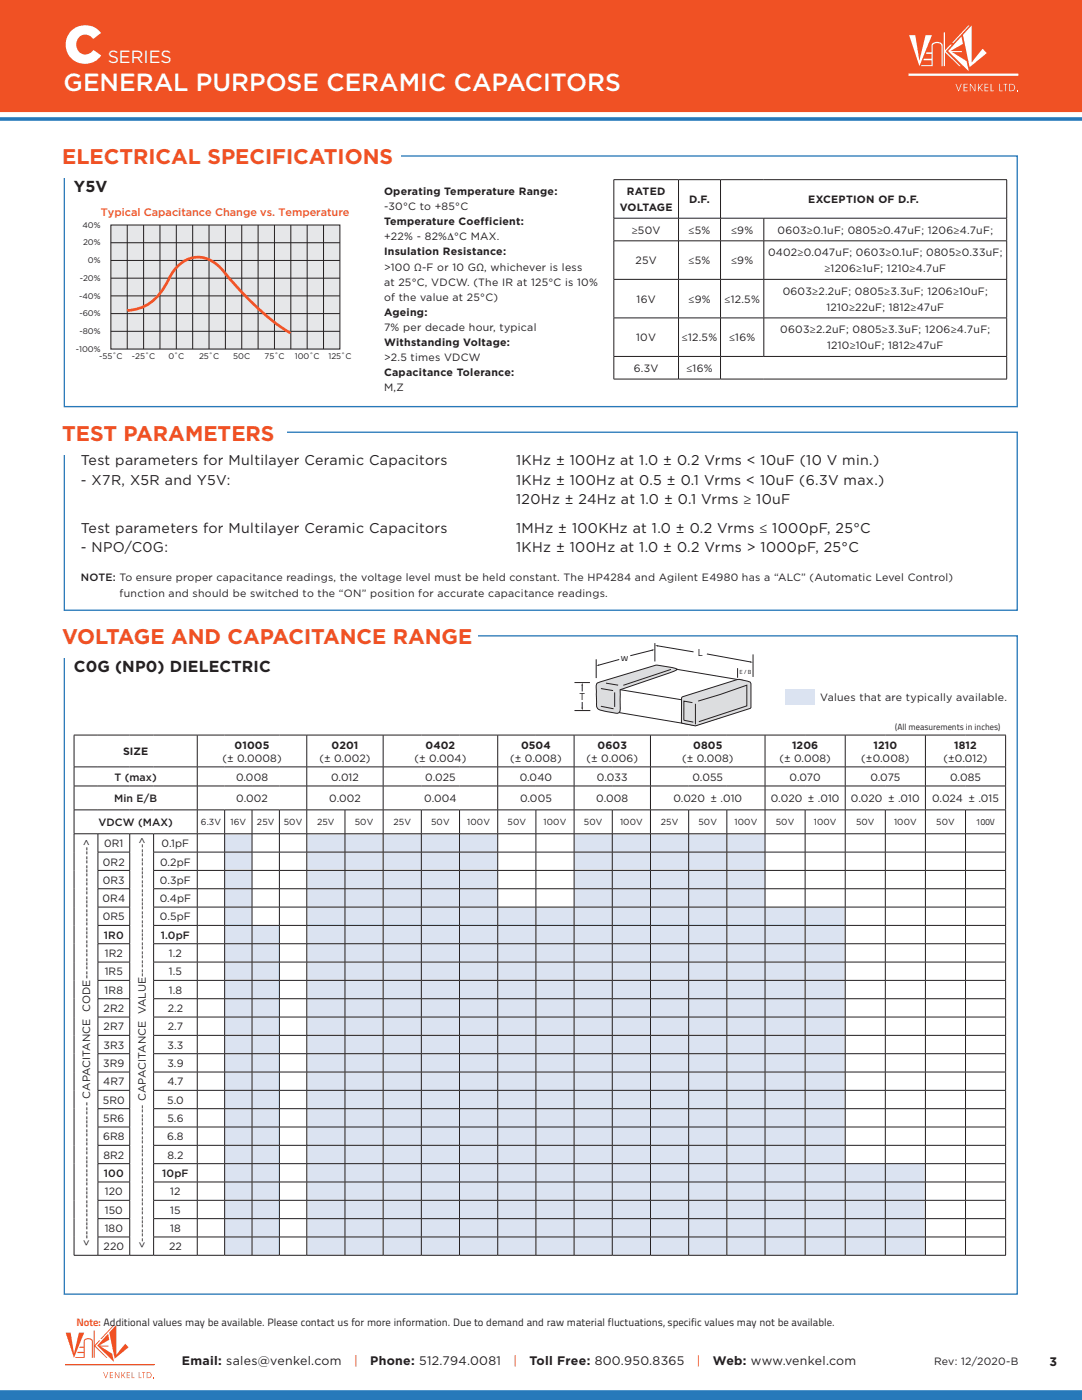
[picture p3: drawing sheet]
<svg xmlns="http://www.w3.org/2000/svg" width="216mm" height="279mm" viewBox="0 0 216 279" stroke-linecap="round" stroke-linejoin="round" font-family="sans-serif">
<path d="M-.1 -.1h216v22.3h-216z" fill="#f05124" stroke="#f05124" stroke-width=".35"/>
<g fill="#f05124">
<path d="M23.2 264.4v6l1.8-2.2 .7 .7-2.8 2.3-1.1-5.3z"/>
<path d="M13.1 266h1l.7 4.1 1-4.1h1l-2 5z"/>
<path d="M21.6 266.2l.2 1.2-2 1.1h1.8v.2h-1.6l2.4 1.5 .4 1.6-3.4-3.3z"/>
<path d="M16.9 267.3a1.04 1.04 0 0 1 1.6 .4v3.3h-.2v-3.3a.83 .83 0 0 0-1.4 0v3.3h-1.9l.1-.2h1.6v-.8h-1.3l.1-.2h1.2v-.8h-.9l.1-.3h.8v-1z"/>
<path d="M18.7 265.5h.2v2.9l.9-.9h.2l-1 1.1 2.4 2.4h-.2l-2.3-2.3v2.3h-.2z"/>
<path d="M22.7 264.4h.2l-2.6 2.8h-.3z"/>
<path d="M20.6 273.8h.1l.4 1.1 .4-1.1h.1l-.5 1.2z"/>
<path d="M21.9 273.8h.6v.2h-.5v.4h.5v.1h-.5v.4h.5v.1h-.6z"/>
<path d="M22.9 273.8h.2l.6 1.1v-1.1h.1v1.2h-.1l-.7-1v1h-.1z"/>
<path d="M24.2 273.8h.1v.7l.7-.7-.4 .6 .4 .6h-.1l-.4-.5-.2 .5h-.1z"/>
<path d="M25.3 273.8h.6v.2h-.5v.4h.5v.1h-.5v.4h.5v.1h-.6z"/>
<path d="M26.3 273.8h.1v1.1h.4v.1h-.5z"/>
<path d="M27.7 273.8h.1v1.1h.4v.1h-.5z"/>
<path d="M28.4 273.8h.6v.2h-.3v1h-.1v-1h-.2z"/>
<path d="M30.6 274.8h.1v.2h-.1z"/>
<path d="M29.3 273.8v1.2a.66 .66 0 0 0 .9-.6 .66 .66 0 0 0-.9-.6zM29.4 274a.52 .52 0 0 1 .7 .4 .52 .52 0 0 1-.7 .5z"/>
</g>
<path d="M13 272.4h17.8" fill="none" stroke="#f05124" stroke-width=".2"/>
<path d="M-.1 277.6h216v1.8h-216z" fill="#2779ba" stroke="#2779ba" stroke-width=".35"/>
<path d="M0 23.8h215.9" fill="none" stroke="#2779ba" stroke-width=".71" stroke-linecap="butt"/>
<g fill="#fff">
<path d="M193.9 5.1v7.4l2.2-2.8 .8 .9-3.4 2.8-1.4-6.4z"/>
<path d="M181.4 7h1.2l.9 5.1 1.2-5.1h1.3l-2.5 6.2z"/>
<path d="M191.8 7.3l.3 1.5-2.5 1.4h2.3v.2h-1.9l2.9 1.8 .4 2-4.1-4z"/>
<path d="M186 8.7a1.3 1.3 0 0 1 2.1 .4v4.1h-.3v-4.1a1.03 1.03 0 0 0-1.7 0v4.1h-2.3v-.2h2.1v-1h-1.7l.2-.3h1.5v-.9h-1.1l.1-.4h1v-1.3z"/>
<path d="M188.3 6.5h.3v3.5l1-1.1h.3l-1.2 1.3 3 3h-.3l-2.8-2.8v2.8h-.3z"/>
<path d="M193.2 5.1h.3l-3.2 3.5h-.3z"/>
<path d="M190.7 16.7h.1l.5 1.3 .4-1.3h.2l-.6 1.5h-.1z"/>
<path d="M192.3 16.7h.7v.2h-.6v.5h.6v.1h-.6v.6h.6v.1h-.7z"/>
<path d="M193.5 16.7h.2l.8 1.3v-1.3h.1v1.5h-.1l-.8-1.3v1.3h-.2z"/>
<path d="M195.1 16.7h.2v.8l.7-.8h.1l-.6 .7 .6 .8h-.2l-.5-.7-.1 .2v.5h-.2z"/>
<path d="M196.4 16.7h.8v.2h-.6v.5h.6v.1h-.6v.6h.6v.1h-.8z"/>
<path d="M197.7 16.7h.1v1.4h.5v.1h-.6z"/>
<path d="M199.4 16.7h.1v1.4h.6v.1h-.7z"/>
<path d="M200.2 16.7h.8v.2h-.3v1.3h-.2v-1.3h-.3z"/>
<path d="M203 17.9h.2v.3h-.2z"/>
<path d="M201.5 16.9a.64 .64 0 0 1 .9 .6 .64 .64 0 0 1-.9 .6zM201.4 16.7v1.5a.82 .82 0 0 0 1.2-.7 .82 .82 0 0 0-1.2-.8z"/>
</g>
<path d="M181.3 14.9h21.9" fill="none" stroke="#fff" stroke-width=".45"/>
<path d="M22.1 44.9h45.7v24.8h-45.7z" fill="#e6e7e9"/>
<g fill="none" stroke="#231f20" stroke-width=".2">
<path d="M22.1 44.9h45.7v24.8h-45.7zM22.1 48.4h45.7M22.1 55.5h45.7M22.1 52h45.7M22.1 59.1h45.7M25.4 44.9v24.8M28.7 44.9v24.8M31.9 44.9v24.8M35.2 44.9v24.8M38.4 44.9v24.8M41.7 44.9v24.8M45 44.9v24.8"/>
<path d="M48.2 44.9v24.8M51.5 44.9v24.8M54.8 44.9v24.8M58 44.9v24.8M61.3 44.9v24.8M64.6 44.9v24.8M22.1 62.6h45.7M22.1 66.1h45.7"/>
</g>
<path d="M25.4 62a9 9 0 0 0 7.7-5.3 9.1 9.1 0 0 1 4.1-4.9 5.6 5.6 0 0 1 6.7 1.5 65.5 65.5 0 0 0 13 12.5l1.1 .7" fill="none" stroke="#ed5526" stroke-width=".54"/>
<path d="M12.8 31.1h190.2v50h-190.2z" fill="none" stroke="#2779ba" stroke-width=".26"/>
<path d="M12.4 26.7h67.6v8.9h-67.6z" fill="#fff"/>
<g fill="none" stroke="#231f20" stroke-width=".2">
<path d="M122.4 35.9h78.5M122.5 35.9v7.6M135.4 35.9v7.6M143.8 35.9v7.6M200.9 35.9v7.6M122.4 43.5h78.5M122.4 48.1h78.5M122.4 55.8h78.5M122.5 43.6v4.4M122.5 48.1v7.6M122.5 55.8v7.6M135.4 43.6v4.4"/>
<path d="M135.4 48.1v7.6M135.4 55.8v7.6M143.8 43.6v4.4M143.8 48.1v7.6M143.8 55.8v7.6M152.4 43.6v4.4M152.4 48.1v7.6M152.4 55.8v7.6M200.9 43.6v4.4M200.9 48.1v7.6M200.9 55.8v7.6M122.4 63.4h78.5"/>
<path d="M122.4 71.1h78.5M122.4 75.7h78.5M122.5 63.5v7.6M122.5 71.2v4.4M135.4 63.5v7.6M135.4 71.2v4.4M143.8 63.5v7.6M143.8 71.2v4.4M152.4 63.5v7.6M200.9 63.5v7.6M200.9 71.2v4.4"/>
</g>
<path d="M12.8 86.3h190.2v35.5h-190.2z" fill="none" stroke="#2779ba" stroke-width=".26"/>
<path d="M12.4 81.8h44.7v8.9h-44.7z" fill="#fff"/>
<path d="M12.8 126.9h190.2v131.4h-190.2z" fill="none" stroke="#2779ba" stroke-width=".26"/>
<g fill="#fff">
<path d="M12.4 122.4h82.8v8.9h-82.8z"/>
<path d="M39.4 166.4h5.4v3.7h-5.4zM55.8 166.4h5.4v3.7h-5.4zM39.4 170.1h5.4v3.6h-5.4zM55.8 170.1h5.4v3.6h-5.4zM39.4 173.7h5.4v3.7h-5.4zM55.8 173.7h5.4v3.7h-5.4zM39.4 177.4h5.4v3.6h-5.4zM55.8 177.4h5.4v3.6h-5.4zM39.4 181h5.4v3.7h-5.4zM55.8 181h5.4v3.7h-5.4zM39.4 184.7h5.4v3.6h-5.4zM39.4 188.3h5.4v3.7h-5.4zM39.4 192h5.4v3.7h-5.4zM39.4 195.7h5.4v3.6h-5.4zM39.4 199.3h5.4v3.7h-5.4zM39.4 203h5.4v3.6h-5.4zM39.4 206.6h5.4v3.7h-5.4zM39.4 210.3h5.4v3.6h-5.4zM39.4 213.9h5.4v3.7h-5.4zM39.4 217.6h5.4v3.7h-5.4zM39.4 221.3h5.4v3.6h-5.4zM39.4 224.9h5.4v3.7h-5.4zM39.4 228.6h5.4v3.6h-5.4zM39.4 232.2h5.4v3.7h-5.4zM39.4 235.9h5.4v3.6h-5.4zM39.4 239.5h5.4v3.7h-5.4zM39.4 243.2h5.4v3.7h-5.4zM39.4 246.9h5.4v3.6h-5.4z"/>
</g>
<g fill="#dbe3f1">
<path d="M44.8 166.4h5.5v3.7h-5.5zM61.2 166.4h7.6v3.7h-7.6zM68.8 166.4h7.7v3.7h-7.7zM76.5 166.4h7.6v3.7h-7.6zM84.1 166.4h7.6v3.7h-7.6zM91.7 166.4h7.6v3.7h-7.6zM114.6 166.4h7.6v3.7h-7.6zM122.2 166.4h7.6v3.7h-7.6zM129.8 166.4h7.6v3.7h-7.6zM137.4 166.4h7.6v3.7h-7.6zM145 166.4h7.7v3.7h-7.7zM44.8 170.1h5.5v3.6h-5.5zM61.2 170.1h7.6v3.6h-7.6zM68.8 170.1h7.7v3.6h-7.7zM76.5 170.1h7.6v3.6h-7.6zM84.1 170.1h7.6v3.6h-7.6zM91.7 170.1h7.6v3.6h-7.6zM114.6 170.1h7.6v3.6h-7.6zM122.2 170.1h7.6v3.6h-7.6zM129.8 170.1h7.6v3.6h-7.6zM137.4 170.1h7.6v3.6h-7.6zM145 170.1h7.7v3.6h-7.7zM44.8 173.7h5.5v3.7h-5.5zM61.2 173.7h7.6v3.7h-7.6zM68.8 173.7h7.7v3.7h-7.7zM76.5 173.7h7.6v3.7h-7.6zM84.1 173.7h7.6v3.7h-7.6zM91.7 173.7h7.6v3.7h-7.6zM114.6 173.7h7.6v3.7h-7.6zM122.2 173.7h7.6v3.7h-7.6zM129.8 173.7h7.6v3.7h-7.6zM137.4 173.7h7.6v3.7h-7.6zM145 173.7h7.7v3.7h-7.7zM44.8 177.4h5.5v3.6h-5.5zM61.2 177.4h7.6v3.6h-7.6zM68.8 177.4h7.7v3.6h-7.7zM76.5 177.4h7.6v3.6h-7.6zM84.1 177.4h7.6v3.6h-7.6zM91.7 177.4h7.6v3.6h-7.6zM114.6 177.4h7.6v3.6h-7.6zM122.2 177.4h7.6v3.6h-7.6zM129.8 177.4h7.6v3.6h-7.6zM137.4 177.4h7.6v3.6h-7.6zM145 177.4h7.7v3.6h-7.7zM44.8 181h5.5v3.7h-5.5zM61.2 181h7.6v3.7h-7.6zM68.8 181h7.7v3.7h-7.7zM76.5 181h7.6v3.7h-7.6zM84.1 181h7.6v3.7h-7.6zM91.7 181h7.6v3.7h-7.6zM114.6 181h7.6v3.7h-7.6zM122.2 181h7.6v3.7h-7.6zM129.8 181h7.6v3.7h-7.6zM137.4 181h7.6v3.7h-7.6zM145 181h7.7v3.7h-7.7zM44.8 184.7h5.5v3.6h-5.5zM61.2 184.7h7.6v3.6h-7.6zM68.8 184.7h7.7v3.6h-7.7zM76.5 184.7h7.6v3.6h-7.6zM84.1 184.7h7.6v3.6h-7.6zM91.7 184.7h7.6v3.6h-7.6zM114.6 184.7h7.6v3.6h-7.6zM122.2 184.7h7.6v3.6h-7.6zM129.8 184.7h7.6v3.6h-7.6zM137.4 184.7h7.6v3.6h-7.6zM145 184.7h7.7v3.6h-7.7zM44.8 188.3h5.5v3.7h-5.5zM61.2 188.3h7.6v3.7h-7.6zM68.8 188.3h7.7v3.7h-7.7zM76.5 188.3h7.6v3.7h-7.6zM84.1 188.3h7.6v3.7h-7.6zM91.7 188.3h7.6v3.7h-7.6zM114.6 188.3h7.6v3.7h-7.6zM122.2 188.3h7.6v3.7h-7.6zM129.8 188.3h7.6v3.7h-7.6zM137.4 188.3h7.6v3.7h-7.6zM145 188.3h7.7v3.7h-7.7zM44.8 192h5.5v3.7h-5.5zM61.2 192h7.6v3.7h-7.6zM68.8 192h7.7v3.7h-7.7zM76.5 192h7.6v3.7h-7.6zM84.1 192h7.6v3.7h-7.6zM91.7 192h7.6v3.7h-7.6zM114.6 192h7.6v3.7h-7.6zM122.2 192h7.6v3.7h-7.6zM129.8 192h7.6v3.7h-7.6zM137.4 192h7.6v3.7h-7.6zM145 192h7.7v3.7h-7.7zM44.8 195.7h5.5v3.6h-5.5zM61.2 195.7h7.6v3.6h-7.6zM68.8 195.7h7.7v3.6h-7.7zM76.5 195.7h7.6v3.6h-7.6zM84.1 195.7h7.6v3.6h-7.6zM91.7 195.7h7.6v3.6h-7.6zM114.6 195.7h7.6v3.6h-7.6zM122.2 195.7h7.6v3.6h-7.6zM129.8 195.7h7.6v3.6h-7.6zM137.4 195.7h7.6v3.6h-7.6zM145 195.7h7.7v3.6h-7.7zM44.8 199.3h5.5v3.7h-5.5zM61.2 199.3h7.6v3.7h-7.6zM68.8 199.3h7.7v3.7h-7.7zM76.5 199.3h7.6v3.7h-7.6zM84.1 199.3h7.6v3.7h-7.6zM91.7 199.3h7.6v3.7h-7.6zM114.6 199.3h7.6v3.7h-7.6zM122.2 199.3h7.6v3.7h-7.6zM129.8 199.3h7.6v3.7h-7.6zM137.4 199.3h7.6v3.7h-7.6zM145 199.3h7.7v3.7h-7.7zM61.2 203h7.6v3.6h-7.6zM68.8 203h7.7v3.6h-7.7zM76.5 203h7.6v3.6h-7.6zM84.1 203h7.6v3.6h-7.6zM91.7 203h7.6v3.6h-7.6zM114.6 203h7.6v3.6h-7.6zM122.2 203h7.6v3.6h-7.6zM129.8 203h7.6v3.6h-7.6zM137.4 203h7.6v3.6h-7.6zM145 203h7.7v3.6h-7.7zM61.2 206.6h7.6v3.7h-7.6zM68.8 206.6h7.7v3.7h-7.7zM76.5 206.6h7.6v3.7h-7.6zM84.1 206.6h7.6v3.7h-7.6zM91.7 206.6h7.6v3.7h-7.6zM114.6 206.6h7.6v3.7h-7.6zM122.2 206.6h7.6v3.7h-7.6zM129.8 206.6h7.6v3.7h-7.6zM137.4 206.6h7.6v3.7h-7.6zM145 206.6h7.7v3.7h-7.7zM61.2 210.3h7.6v3.6h-7.6zM68.8 210.3h7.7v3.6h-7.7zM76.5 210.3h7.6v3.6h-7.6zM84.1 210.3h7.6v3.6h-7.6zM91.7 210.3h7.6v3.6h-7.6zM114.6 210.3h7.6v3.6h-7.6zM122.2 210.3h7.6v3.6h-7.6zM129.8 210.3h7.6v3.6h-7.6zM137.4 210.3h7.6v3.6h-7.6zM145 210.3h7.7v3.6h-7.7zM61.2 213.9h7.6v3.7h-7.6zM68.8 213.9h7.7v3.7h-7.7zM76.5 213.9h7.6v3.7h-7.6zM84.1 213.9h7.6v3.7h-7.6zM91.7 213.9h7.6v3.7h-7.6zM114.6 213.9h7.6v3.7h-7.6zM122.2 213.9h7.6v3.7h-7.6zM129.8 213.9h7.6v3.7h-7.6zM137.4 213.9h7.6v3.7h-7.6zM145 213.9h7.7v3.7h-7.7zM61.2 217.6h7.6v3.7h-7.6zM68.8 217.6h7.7v3.7h-7.7zM76.5 217.6h7.6v3.7h-7.6zM84.1 217.6h7.6v3.7h-7.6zM91.7 217.6h7.6v3.7h-7.6zM114.6 217.6h7.6v3.7h-7.6zM122.2 217.6h7.6v3.7h-7.6zM129.8 217.6h7.6v3.7h-7.6zM137.4 217.6h7.6v3.7h-7.6zM145 217.6h7.7v3.7h-7.7zM61.2 221.3h7.6v3.6h-7.6zM68.8 221.3h7.7v3.6h-7.7zM76.5 221.3h7.6v3.6h-7.6zM84.1 221.3h7.6v3.6h-7.6zM91.7 221.3h7.6v3.6h-7.6zM84.1 232.2h7.6v3.7h-7.6zM91.7 232.2h7.6v3.7h-7.6zM99.3 232.2h7.6v3.7h-7.6zM106.9 232.2h7.7v3.7h-7.7zM114.6 232.2h7.6v3.7h-7.6zM122.2 232.2h7.6v3.7h-7.6zM129.8 232.2h7.6v3.7h-7.6zM137.4 232.2h7.6v3.7h-7.6zM145 232.2h7.7v3.7h-7.7zM152.7 232.2h8v3.7h-8zM160.7 232.2h8v3.7h-8zM168.7 232.2h8v3.7h-8zM176.7 232.2h8v3.7h-8zM84.1 235.9h7.6v3.6h-7.6zM91.7 235.9h7.6v3.6h-7.6zM99.3 235.9h7.6v3.6h-7.6zM106.9 235.9h7.7v3.6h-7.7zM114.6 235.9h7.6v3.6h-7.6zM122.2 235.9h7.6v3.6h-7.6zM129.8 235.9h7.6v3.6h-7.6zM137.4 235.9h7.6v3.6h-7.6zM145 235.9h7.7v3.6h-7.7zM152.7 235.9h8v3.6h-8zM160.7 235.9h8v3.6h-8zM168.7 235.9h8v3.6h-8zM176.7 235.9h8v3.6h-8zM84.1 239.5h7.6v3.7h-7.6zM91.7 239.5h7.6v3.7h-7.6zM99.3 239.5h7.6v3.7h-7.6zM106.9 239.5h7.7v3.7h-7.7zM114.6 239.5h7.6v3.7h-7.6zM122.2 239.5h7.6v3.7h-7.6zM129.8 239.5h7.6v3.7h-7.6zM137.4 239.5h7.6v3.7h-7.6zM145 239.5h7.7v3.7h-7.7zM152.7 239.5h8v3.7h-8zM160.7 239.5h8v3.7h-8zM168.7 239.5h8v3.7h-8zM176.7 239.5h8v3.7h-8zM84.1 243.2h7.6v3.7h-7.6zM91.7 243.2h7.6v3.7h-7.6zM99.3 243.2h7.6v3.7h-7.6zM106.9 243.2h7.7v3.7h-7.7zM114.6 243.2h7.6v3.7h-7.6zM122.2 243.2h7.6v3.7h-7.6zM129.8 243.2h7.6v3.7h-7.6zM137.4 243.2h7.6v3.7h-7.6zM145 243.2h7.7v3.7h-7.7zM152.7 243.2h8v3.7h-8zM160.7 243.2h8v3.7h-8zM168.7 243.2h8v3.7h-8zM176.7 243.2h8v3.7h-8zM84.1 246.9h7.6v3.6h-7.6zM91.7 246.9h7.6v3.6h-7.6zM99.3 246.9h7.6v3.6h-7.6zM106.9 246.9h7.7v3.6h-7.7zM114.6 246.9h7.6v3.6h-7.6zM122.2 246.9h7.6v3.6h-7.6zM129.8 246.9h7.6v3.6h-7.6zM137.4 246.9h7.6v3.6h-7.6zM145 246.9h7.7v3.6h-7.7zM152.7 246.9h8v3.6h-8zM160.7 246.9h8v3.6h-8zM168.7 246.9h8v3.6h-8zM176.7 246.9h8v3.6h-8z"/>
<path d="M99.3 181h7.6v3.7h-7.6zM106.9 181h7.7v3.7h-7.7zM152.7 181h8v3.7h-8zM160.7 181h8v3.7h-8zM50.3 184.7h5.5v3.6h-5.5zM99.3 184.7h7.6v3.6h-7.6zM106.9 184.7h7.7v3.6h-7.7zM152.7 184.7h8v3.6h-8zM160.7 184.7h8v3.6h-8zM50.3 188.3h5.5v3.7h-5.5zM99.3 188.3h7.6v3.7h-7.6zM106.9 188.3h7.7v3.7h-7.7zM152.7 188.3h8v3.7h-8zM160.7 188.3h8v3.7h-8zM50.3 192h5.5v3.7h-5.5zM99.3 192h7.6v3.7h-7.6zM106.9 192h7.7v3.7h-7.7zM152.7 192h8v3.7h-8zM160.7 192h8v3.7h-8zM50.3 195.7h5.5v3.6h-5.5zM99.3 195.7h7.6v3.6h-7.6zM106.9 195.7h7.7v3.6h-7.7zM152.7 195.7h8v3.6h-8zM160.7 195.7h8v3.6h-8zM50.3 199.3h5.5v3.7h-5.5zM99.3 199.3h7.6v3.7h-7.6zM106.9 199.3h7.7v3.7h-7.7zM152.7 199.3h8v3.7h-8zM160.7 199.3h8v3.7h-8zM44.8 203h5.5v3.6h-5.5zM50.3 203h5.5v3.6h-5.5zM99.3 203h7.6v3.6h-7.6zM106.9 203h7.7v3.6h-7.7zM152.7 203h8v3.6h-8zM160.7 203h8v3.6h-8zM44.8 206.6h5.5v3.7h-5.5zM50.3 206.6h5.5v3.7h-5.5zM99.3 206.6h7.6v3.7h-7.6zM106.9 206.6h7.7v3.7h-7.7zM152.7 206.6h8v3.7h-8zM160.7 206.6h8v3.7h-8zM44.8 210.3h5.5v3.6h-5.5zM50.3 210.3h5.5v3.6h-5.5zM99.3 210.3h7.6v3.6h-7.6zM106.9 210.3h7.7v3.6h-7.7zM152.7 210.3h8v3.6h-8zM160.7 210.3h8v3.6h-8zM44.8 213.9h5.5v3.7h-5.5zM50.3 213.9h5.5v3.7h-5.5zM99.3 213.9h7.6v3.7h-7.6zM106.9 213.9h7.7v3.7h-7.7zM152.7 213.9h8v3.7h-8zM160.7 213.9h8v3.7h-8zM44.8 217.6h5.5v3.7h-5.5zM50.3 217.6h5.5v3.7h-5.5zM99.3 217.6h7.6v3.7h-7.6zM106.9 217.6h7.7v3.7h-7.7zM152.7 217.6h8v3.7h-8zM160.7 217.6h8v3.7h-8zM44.8 221.3h5.5v3.6h-5.5zM50.3 221.3h5.5v3.6h-5.5zM99.3 221.3h7.6v3.6h-7.6zM106.9 221.3h7.7v3.6h-7.7zM114.6 221.3h7.6v3.6h-7.6zM122.2 221.3h7.6v3.6h-7.6zM129.8 221.3h7.6v3.6h-7.6zM137.4 221.3h7.6v3.6h-7.6zM145 221.3h7.7v3.6h-7.7zM152.7 221.3h8v3.6h-8zM160.7 221.3h8v3.6h-8zM44.8 224.9h5.5v3.7h-5.5zM50.3 224.9h5.5v3.7h-5.5zM61.2 224.9h7.6v3.7h-7.6zM68.8 224.9h7.7v3.7h-7.7zM76.5 224.9h7.6v3.7h-7.6zM84.1 224.9h7.6v3.7h-7.6zM91.7 224.9h7.6v3.7h-7.6zM99.3 224.9h7.6v3.7h-7.6zM106.9 224.9h7.7v3.7h-7.7zM114.6 224.9h7.6v3.7h-7.6zM122.2 224.9h7.6v3.7h-7.6zM129.8 224.9h7.6v3.7h-7.6zM137.4 224.9h7.6v3.7h-7.6zM145 224.9h7.7v3.7h-7.7zM152.7 224.9h8v3.7h-8zM160.7 224.9h8v3.7h-8zM44.8 228.6h5.5v3.6h-5.5zM50.3 228.6h5.5v3.6h-5.5zM61.2 228.6h7.6v3.6h-7.6zM68.8 228.6h7.7v3.6h-7.7zM76.5 228.6h7.6v3.6h-7.6zM84.1 228.6h7.6v3.6h-7.6zM91.7 228.6h7.6v3.6h-7.6zM99.3 228.6h7.6v3.6h-7.6zM106.9 228.6h7.7v3.6h-7.7zM114.6 228.6h7.6v3.6h-7.6zM122.2 228.6h7.6v3.6h-7.6zM129.8 228.6h7.6v3.6h-7.6zM137.4 228.6h7.6v3.6h-7.6zM145 228.6h7.7v3.6h-7.7zM152.7 228.6h8v3.6h-8zM160.7 228.6h8v3.6h-8zM44.8 232.2h5.5v3.7h-5.5zM50.3 232.2h5.5v3.7h-5.5zM61.2 232.2h7.6v3.7h-7.6zM68.8 232.2h7.7v3.7h-7.7zM76.5 232.2h7.6v3.7h-7.6zM44.8 235.9h5.5v3.6h-5.5zM50.3 235.9h5.5v3.6h-5.5zM61.2 235.9h7.6v3.6h-7.6zM68.8 235.9h7.7v3.6h-7.7zM76.5 235.9h7.6v3.6h-7.6zM44.8 239.5h5.5v3.7h-5.5zM50.3 239.5h5.5v3.7h-5.5zM61.2 239.5h7.6v3.7h-7.6zM68.8 239.5h7.7v3.7h-7.7zM76.5 239.5h7.6v3.7h-7.6zM44.8 243.2h5.5v3.7h-5.5zM50.3 243.2h5.5v3.7h-5.5zM61.2 243.2h7.6v3.7h-7.6zM68.8 243.2h7.7v3.7h-7.7zM76.5 243.2h7.6v3.7h-7.6zM44.8 246.9h5.5v3.6h-5.5zM50.3 246.9h5.5v3.6h-5.5zM61.2 246.9h7.6v3.6h-7.6zM68.8 246.9h7.7v3.6h-7.7zM76.5 246.9h7.6v3.6h-7.6z"/>
</g>
<g fill="none" stroke="#231f20" stroke-width=".2">
<path d="M14.7 146.7h186M14.7 153h186M14.7 156.9h186M14.8 146.7v6.3M14.8 153.1v3.7M14.8 156.9v4.7M39.4 146.7v6.3M39.4 153.1v3.7M39.4 156.9v4.7M61.2 146.7v6.3M61.2 153.1v3.7M61.2 156.9v4.7"/>
<path d="M76.5 146.7v6.3M76.5 153.1v3.7M76.5 156.9v4.7M99.3 146.7v6.3M99.3 153.1v3.7M99.3 156.9v4.7M114.6 146.7v6.3M114.6 153.1v3.7M114.6 156.9v4.7M129.8 146.7v6.3M129.8 153.1v3.7M129.8 156.9v4.7"/>
<path d="M152.7 146.7v6.3M152.7 153.1v3.7M152.7 156.9v4.7M168.7 146.7v6.3M168.7 153.1v3.7M168.7 156.9v4.7M184.7 146.7v6.3M184.7 153.1v3.7M184.7 156.9v4.7M200.7 146.7v6.3M200.7 153.1v3.7M200.7 156.9v4.7"/>
<path d="M14.7 161.6h186M14.7 166.4h186M14.8 161.7v4.7M14.8 166.4v84.1M19.5 170.1h6.4M19.5 173.7h6.4M19.5 177.4h6.4M19.5 166.4v3.6M19.5 170.1v3.6M19.5 173.8v3.5M19.5 177.4v3.6M25.9 166.4v3.6"/>
<path d="M25.9 170.1v3.6M25.9 173.8v3.5M25.9 177.4v3.6M30.6 170.1h170.1M30.6 173.7h170.1M30.7 166.4v3.6M30.7 170.1v3.6M30.7 173.8v3.5M39.4 161.7v4.7M39.4 166.4v3.6M39.4 170.1v3.6M39.4 173.8v3.5"/>
<path d="M39.4 177.4v3.6M44.8 161.7v4.7M44.8 166.4v3.6M44.8 170.1v3.6M44.8 173.8v3.5M44.8 177.4v3.6M50.3 161.7v4.7M50.3 166.4v3.6M50.3 170.1v3.6M50.3 173.8v3.5M50.3 177.4v3.6M55.8 161.7v4.7"/>
<path d="M55.8 166.4v3.6M55.8 170.1v3.6M55.8 173.8v3.5M55.8 177.4v3.6M61.2 161.7v4.7M61.2 166.4v3.6M61.2 170.1v3.6M61.2 173.8v3.5M61.2 177.4v3.6M68.8 161.7v4.7M68.8 166.4v3.6M68.8 170.1v3.6"/>
<path d="M68.8 173.8v3.5M68.8 177.4v3.6M76.5 161.7v4.7M76.5 166.4v3.6M76.5 170.1v3.6M76.5 173.8v3.5M76.5 177.4v3.6M84.1 161.7v4.7M84.1 166.4v3.6M84.1 170.1v3.6M84.1 173.8v3.5M84.1 177.4v3.6"/>
<path d="M91.7 161.7v4.7M91.7 166.4v3.6M91.7 170.1v3.6M91.7 173.8v3.5M91.7 177.4v3.6M99.3 161.7v4.7M99.3 166.4v3.6M99.3 170.1v3.6M99.3 173.8v3.5M99.3 177.4v3.6M106.9 161.7v4.7M106.9 166.4v3.6"/>
<path d="M106.9 170.1v3.6M106.9 173.8v3.5M106.9 177.4v3.6M114.6 161.7v4.7M114.6 166.4v3.6M114.6 170.1v3.6M114.6 173.8v3.5M114.6 177.4v3.6M122.2 161.7v4.7M122.2 166.4v3.6M122.2 170.1v3.6M122.2 173.8v3.5"/>
<path d="M122.2 177.4v3.6M129.8 161.7v4.7M129.8 166.4v3.6M129.8 170.1v3.6M129.8 173.8v3.5M129.8 177.4v3.6M137.4 161.7v4.7M137.4 166.4v3.6M137.4 170.1v3.6M137.4 173.8v3.5M137.4 177.4v3.6M145 161.7v4.7"/>
<path d="M145 166.4v3.6M145 170.1v3.6M145 173.8v3.5M145 177.4v3.6M152.7 161.7v4.7M152.7 166.4v3.6M152.7 170.1v3.6M152.7 173.8v3.5M152.7 177.4v3.6M160.7 161.7v4.7M160.7 166.4v3.6M160.7 170.1v3.6"/>
<path d="M160.7 173.8v3.5M160.7 177.4v3.6M168.7 161.7v4.7M168.7 166.4v3.6M168.7 170.1v3.6M168.7 173.8v3.5M168.7 177.4v3.6M176.7 161.7v4.7M176.7 166.4v3.6M176.7 170.1v3.6M176.7 173.8v3.5M176.7 177.4v3.6"/>
<path d="M184.7 161.7v4.7M184.7 166.4v3.6M184.7 170.1v3.6M184.7 173.8v3.5M184.7 177.4v3.6M192.7 161.7v4.7M192.7 166.4v3.6M192.7 170.1v3.6M192.7 173.8v3.5M192.7 177.4v3.6M200.7 161.7v4.7M200.7 166.4v3.6"/>
<path d="M200.7 170.1v3.6M200.7 173.8v3.5M200.7 177.4v3.6M200.7 177.4h-170v3.6M19.5 181h6.4M19.5 184.7h6.4M19.5 188.3h6.4M19.5 192h6.4M19.5 195.7h6.4M19.5 199.3h6.4M19.5 181.1v3.5M19.5 184.7v3.6"/>
<path d="M19.5 188.4v3.6M19.5 192v3.6M19.5 195.7v3.6M19.5 199.4v3.5M25.9 181.1v3.5M25.9 184.7v3.6M25.9 188.4v3.6M25.9 192v3.6M25.9 195.7v3.6M25.9 199.4v3.5M30.6 181h170.1M30.6 184.7h170.1"/>
<path d="M30.6 192h170.1M30.6 195.7h170.1M30.7 181.1v3.5M30.7 184.7v3.6M30.7 192v3.6M30.7 195.7v3.6M39.4 181.1v3.5M39.4 184.7v3.6M39.4 188.4v3.6M39.4 192v3.6M39.4 195.7v3.6M39.4 199.4v3.5"/>
<path d="M44.8 181.1v3.5M44.8 184.7v3.6M44.8 188.4v3.6M44.8 192v3.6M44.8 195.7v3.6M44.8 199.4v3.5M50.3 181.1v3.5M50.3 184.7v3.6M50.3 188.4v3.6M50.3 192v3.6M50.3 195.7v3.6M50.3 199.4v3.5"/>
<path d="M55.8 181.1v3.5M55.8 184.7v3.6M55.8 188.4v3.6M55.8 192v3.6M55.8 195.7v3.6M55.8 199.4v3.5M61.2 181.1v3.5M61.2 184.7v3.6M61.2 188.4v3.6M61.2 192v3.6M61.2 195.7v3.6M61.2 199.4v3.5"/>
<path d="M68.8 181.1v3.5M68.8 184.7v3.6M68.8 188.4v3.6M68.8 192v3.6M68.8 195.7v3.6M68.8 199.4v3.5M76.5 181.1v3.5M76.5 184.7v3.6M76.5 188.4v3.6M76.5 192v3.6M76.5 195.7v3.6M76.5 199.4v3.5"/>
<path d="M84.1 181.1v3.5M84.1 184.7v3.6M84.1 188.4v3.6M84.1 192v3.6M84.1 195.7v3.6M84.1 199.4v3.5M91.7 181.1v3.5M91.7 184.7v3.6M91.7 188.4v3.6M91.7 192v3.6M91.7 195.7v3.6M91.7 199.4v3.5"/>
<path d="M99.3 181.1v3.5M99.3 184.7v3.6M99.3 188.4v3.6M99.3 192v3.6M99.3 195.7v3.6M99.3 199.4v3.5M106.9 181.1v3.5M106.9 184.7v3.6M106.9 188.4v3.6M106.9 192v3.6M106.9 195.7v3.6M106.9 199.4v3.5"/>
<path d="M114.6 181.1v3.5M114.6 184.7v3.6M114.6 188.4v3.6M114.6 192v3.6M114.6 195.7v3.6M114.6 199.4v3.5M122.2 181.1v3.5M122.2 184.7v3.6M122.2 188.4v3.6M122.2 192v3.6M122.2 195.7v3.6M122.2 199.4v3.5"/>
<path d="M129.8 181.1v3.5M129.8 184.7v3.6M129.8 188.4v3.6M129.8 192v3.6M129.8 195.7v3.6M129.8 199.4v3.5M137.4 181.1v3.5M137.4 184.7v3.6M137.4 188.4v3.6M137.4 192v3.6M137.4 195.7v3.6M137.4 199.4v3.5"/>
<path d="M145 181.1v3.5M145 184.7v3.6M145 188.4v3.6M145 192v3.6M145 195.7v3.6M145 199.4v3.5M152.7 181.1v3.5M152.7 184.7v3.6M152.7 188.4v3.6M152.7 192v3.6M152.7 195.7v3.6M152.7 199.4v3.5"/>
<path d="M160.7 181.1v3.5M160.7 184.7v3.6M160.7 188.4v3.6M160.7 192v3.6M160.7 195.7v3.6M160.7 199.4v3.5M168.7 181.1v3.5M168.7 184.7v3.6M168.7 188.4v3.6M168.7 192v3.6M168.7 195.7v3.6M168.7 199.4v3.5"/>
<path d="M176.7 181.1v3.5M176.7 184.7v3.6M176.7 188.4v3.6M176.7 192v3.6M176.7 195.7v3.6M176.7 199.4v3.5M184.7 181.1v3.5M184.7 184.7v3.6M184.7 188.4v3.6M184.7 192v3.6M184.7 195.7v3.6M184.7 199.4v3.5"/>
<path d="M192.7 181.1v3.5M192.7 184.7v3.6M192.7 188.4v3.6M192.7 192v3.6M192.7 195.7v3.6M192.7 199.4v3.5M200.7 181.1v3.5M200.7 184.7v3.6M200.7 188.4v3.6M200.7 192v3.6M200.7 195.7v3.6M200.7 199.4v3.5"/>
<path d="M200.7 188.3l-170 .1v3.6M200.7 199.3l-170 .1v3.5M19.5 203h6.4M19.5 206.6h6.4M19.5 210.3h6.4M19.5 213.9h6.4M19.5 217.6h6.4M19.5 203v3.6M19.5 206.7v3.5M19.5 210.3v3.6M19.5 214v3.6M19.5 217.6v3.6"/>
<path d="M25.9 203v3.6M25.9 206.7v3.5M25.9 210.3v3.6M25.9 214v3.6M25.9 217.6v3.6M30.6 203h170.1M30.6 206.6h170.1M30.6 213.9h170.1M30.6 217.6h170.1M30.7 203v3.6M30.7 206.7v3.5M30.7 214v3.6"/>
<path d="M30.7 217.6v3.6l170 .1M39.4 203v3.6M39.4 206.7v3.5M39.4 210.3v3.6M39.4 214v3.6M39.4 217.6v3.6M44.8 203v3.6M44.8 206.7v3.5M44.8 210.3v3.6M44.8 214v3.6M44.8 217.6v3.6M50.3 203v3.6"/>
<path d="M50.3 206.7v3.5M50.3 210.3v3.6M50.3 214v3.6M50.3 217.6v3.6M55.8 203v3.6M55.8 206.7v3.5M55.8 210.3v3.6M55.8 214v3.6M55.8 217.6v3.6M61.2 203v3.6M61.2 206.7v3.5M61.2 210.3v3.6"/>
<path d="M61.2 214v3.6M61.2 217.6v3.6M68.8 203v3.6M68.8 206.7v3.5M68.8 210.3v3.6M68.8 214v3.6M68.8 217.6v3.6M76.5 203v3.6M76.5 206.7v3.5M76.5 210.3v3.6M76.5 214v3.6M76.5 217.6v3.6"/>
<path d="M84.1 203v3.6M84.1 206.7v3.5M84.1 210.3v3.6M84.1 214v3.6M84.1 217.6v3.6M91.7 203v3.6M91.7 206.7v3.5M91.7 210.3v3.6M91.7 214v3.6M91.7 217.6v3.6M99.3 203v3.6M99.3 206.7v3.5"/>
<path d="M99.3 210.3v3.6M99.3 214v3.6M99.3 217.6v3.6M106.9 203v3.6M106.9 206.7v3.5M106.9 210.3v3.6M106.9 214v3.6M106.9 217.6v3.6M114.6 203v3.6M114.6 206.7v3.5M114.6 210.3v3.6M114.6 214v3.6"/>
<path d="M114.6 217.6v3.6M122.2 203v3.6M122.2 206.7v3.5M122.2 210.3v3.6M122.2 214v3.6M122.2 217.6v3.6M129.8 203v3.6M129.8 206.7v3.5M129.8 210.3v3.6M129.8 214v3.6M129.8 217.6v3.6M137.4 203v3.6"/>
<path d="M137.4 206.7v3.5M137.4 210.3v3.6M137.4 214v3.6M137.4 217.6v3.6M145 203v3.6M145 206.7v3.5M145 210.3v3.6M145 214v3.6M145 217.6v3.6M152.7 203v3.6M152.7 206.7v3.5M152.7 210.3v3.6"/>
<path d="M152.7 214v3.6M152.7 217.6v3.6M160.7 203v3.6M160.7 206.7v3.5M160.7 210.3v3.6M160.7 214v3.6M160.7 217.6v3.6M168.7 203v3.6M168.7 206.7v3.5M168.7 210.3v3.6M168.7 214v3.6M168.7 217.6v3.6"/>
<path d="M176.7 203v3.6M176.7 206.7v3.5M176.7 210.3v3.6M176.7 214v3.6M176.7 217.6v3.6M184.7 203v3.6M184.7 206.7v3.5M184.7 210.3v3.6M184.7 214v3.6M184.7 217.6v3.6M192.7 203v3.6M192.7 206.7v3.5"/>
<path d="M192.7 210.3v3.6M192.7 214v3.6M192.7 217.6v3.6M200.7 203v3.6M200.7 206.7v3.5M200.7 210.3v3.6M200.7 214v3.6M200.7 217.6v3.6M200.7 210.3h-170v3.6M19.5 221.3h6.4M19.5 224.9h6.4M19.5 228.6h6.4"/>
<path d="M19.5 232.2h6.4M19.5 235.9h6.4M19.5 239.5h6.4M19.5 221.3v3.6M19.5 225v3.5M19.5 228.6v3.6M19.5 232.3v3.5M19.5 235.9v3.6M19.5 239.6v3.6M25.9 221.3v3.6M25.9 225v3.5M25.9 228.6v3.6"/>
<path d="M25.9 232.3v3.5M25.9 235.9v3.6M25.9 239.6v3.6M30.6 224.9h170.1M30.6 228.6h170.1M30.6 235.9h170.1M30.6 239.5h170.1M30.7 221.3v3.6M30.7 225v3.5M30.7 228.6v3.6h170M30.7 232.3v3.5M30.7 235.9v3.6"/>
<path d="M30.7 239.6v3.6h170M39.4 221.3v3.6M39.4 225v3.5M39.4 228.6v3.6M39.4 232.3v3.5M39.4 235.9v3.6M39.4 239.6v3.6M44.8 221.3v3.6M44.8 225v3.5M44.8 228.6v3.6M44.8 232.3v3.5M44.8 235.9v3.6"/>
<path d="M44.8 239.6v3.6M50.3 221.3v3.6M50.3 225v3.5M50.3 228.6v3.6M50.3 232.3v3.5M50.3 235.9v3.6M50.3 239.6v3.6M55.8 221.3v3.6M55.8 225v3.5M55.8 228.6v3.6M55.8 232.3v3.5M55.8 235.9v3.6"/>
<path d="M55.8 239.6v3.6M61.2 221.3v3.6M61.2 225v3.5M61.2 228.6v3.6M61.2 232.3v3.5M61.2 235.9v3.6M61.2 239.6v3.6M68.8 221.3v3.6M68.8 225v3.5M68.8 228.6v3.6M68.8 232.3v3.5M68.8 235.9v3.6"/>
<path d="M68.8 239.6v3.6M76.5 221.3v3.6M76.5 225v3.5M76.5 228.6v3.6M76.5 232.3v3.5M76.5 235.9v3.6M76.5 239.6v3.6M84.1 221.3v3.6M84.1 225v3.5M84.1 228.6v3.6M84.1 232.3v3.5M84.1 235.9v3.6"/>
<path d="M84.1 239.6v3.6M91.7 221.3v3.6M91.7 225v3.5M91.7 228.6v3.6M91.7 232.3v3.5M91.7 235.9v3.6M91.7 239.6v3.6M99.3 221.3v3.6M99.3 225v3.5M99.3 228.6v3.6M99.3 232.3v3.5M99.3 235.9v3.6"/>
<path d="M99.3 239.6v3.6M106.9 221.3v3.6M106.9 225v3.5M106.9 228.6v3.6M106.9 232.3v3.5M106.9 235.9v3.6M106.9 239.6v3.6M114.6 221.3v3.6M114.6 225v3.5M114.6 228.6v3.6M114.6 232.3v3.5M114.6 235.9v3.6"/>
<path d="M114.6 239.6v3.6M122.2 221.3v3.6M122.2 225v3.5M122.2 228.6v3.6M122.2 232.3v3.5M122.2 235.9v3.6M122.2 239.6v3.6M129.8 221.3v3.6M129.8 225v3.5M129.8 228.6v3.6M129.8 232.3v3.5M129.8 235.9v3.6"/>
<path d="M129.8 239.6v3.6M137.4 221.3v3.6M137.4 225v3.5M137.4 228.6v3.6M137.4 232.3v3.5M137.4 235.9v3.6M137.4 239.6v3.6M145 221.3v3.6M145 225v3.5M145 228.6v3.6M145 232.3v3.5M145 235.9v3.6"/>
<path d="M145 239.6v3.6M152.7 221.3v3.6M152.7 225v3.5M152.7 228.6v3.6M152.7 232.3v3.5M152.7 235.9v3.6M152.7 239.6v3.6M160.7 221.3v3.6M160.7 225v3.5M160.7 228.6v3.6M160.7 232.3v3.5M160.7 235.9v3.6"/>
<path d="M160.7 239.6v3.6M168.7 221.3v3.6M168.7 225v3.5M168.7 228.6v3.6M168.7 232.3v3.5M168.7 235.9v3.6M168.7 239.6v3.6M176.7 221.3v3.6M176.7 225v3.5M176.7 228.6v3.6M176.7 232.3v3.5M176.7 235.9v3.6"/>
<path d="M176.7 239.6v3.6M184.7 221.3v3.6M184.7 225v3.5M184.7 228.6v3.6M184.7 232.3v3.5M184.7 235.9v3.6M184.7 239.6v3.6M192.7 221.3v3.6M192.7 225v3.5M192.7 228.6v3.6M192.7 232.3v3.5M192.7 235.9v3.6"/>
<path d="M192.7 239.6v3.6M200.7 221.3v3.6M200.7 225v3.5M200.7 228.6v3.6M200.7 232.3v3.5M200.7 235.9v3.6M200.7 239.6v3.6M14.7 250.5h186M19.5 243.2h6.4M19.5 246.9h6.4M19.5 243.3v3.5M19.5 246.9v3.6"/>
<path d="M25.9 243.3v3.5M25.9 246.9v3.6M30.6 246.9h170.1M30.7 243.3v3.5M30.7 246.9v3.6M39.4 243.3v3.5M39.4 246.9v3.6M44.8 243.3v3.5M44.8 246.9v3.6M50.3 243.3v3.5M50.3 246.9v3.6M55.8 243.3v3.5"/>
<path d="M55.8 246.9v3.6M61.2 243.3v3.5M61.2 246.9v3.6M68.8 243.3v3.5M68.8 246.9v3.6M76.5 243.3v3.5M76.5 246.9v3.6M84.1 243.3v3.5M84.1 246.9v3.6M91.7 243.3v3.5M91.7 246.9v3.6M99.3 243.3v3.5"/>
<path d="M99.3 246.9v3.6M106.9 243.3v3.5M106.9 246.9v3.6M114.6 243.3v3.5M114.6 246.9v3.6M122.2 243.3v3.5M122.2 246.9v3.6M129.8 243.3v3.5M129.8 246.9v3.6M137.4 243.3v3.5M137.4 246.9v3.6M145 243.3v3.5"/>
<path d="M145 246.9v3.6M152.7 243.3v3.5M152.7 246.9v3.6M160.7 243.3v3.5M160.7 246.9v3.6M168.7 243.3v3.5M168.7 246.9v3.6M176.7 243.3v3.5M176.7 246.9v3.6M184.7 243.3v3.5M184.7 246.9v3.6M192.7 243.3v3.5"/>
<path d="M192.7 246.9v3.6M200.7 243.3v3.5M200.7 246.9v3.6"/>
</g>
<path d="M139.9 143.1l6.6-2.1 .1 .3-6.7 2.1z" fill="#dcdddf"/>
<path d="M139.9 143.1l6.6-2.1 .1 .3-6.7 2.1z" fill="none" stroke="#231f20" stroke-width=".2"/>
<path d="M139.9 140.9l6.7-2v.3l-6.7 2z" fill="#dcdddf"/>
<path d="M139.9 140.9l6.7-2v.3l-6.7 2z" fill="none" stroke="#231f20" stroke-width=".2"/>
<path d="M139.9 142l6.6-2.1 .1 .3-6.7 2.1z" fill="#dcdddf"/>
<path d="M123.7 137.6l15 2.5M135 133.6l13.3 2.2M123.5 142.2l15.2 2.6M139.9 142l6.6-2.1 .1 .3-6.7 2.1zM143.7 143.2l-5 1.6" fill="none" stroke="#231f20" stroke-width=".2"/>
<path d="M119.1 136.5l.6-.4 11.2-3.4 3.2 .5 1 .3-.2 .3-1.2 .5-10 3.4 .1 3.4a.9 .9 0 0 1-.2 1 .9 .9 0 0 1-1.1 .2l-1.8-.4a1.49 1.49 0 0 1-1.7-1.8v-3.1z" fill="#dcdddf"/>
<path d="M119.1 136.5l.6-.4 11.2-3.4 3.2 .5 1 .3-.2 .3-1.2 .5-10 3.4 .1 3.4a.9 .9 0 0 1-.2 1 .9 .9 0 0 1-1.1 .2l-1.8-.4a1.49 1.49 0 0 1-1.7-1.8v-3.1zM119.9 137.4l2.4 .4M120.9 136.3l2.4 .4M122.7 138.2v2.9M133.9 133.6l-9.5 3.2M119.9 141l2.5 .5" fill="none" stroke="#231f20" stroke-width=".2"/>
<path d="M136.1 139.2l11-3.6h.4l1.7 .4 .5 .1 .1 .3v4.8l-.1 .2-10.9 3.5-2.7-.6-.1-.1z" fill="#dcdddf"/>
<path d="M119 131.6v3.7M130.7 128.3v3.7M136.1 139.2l11-3.6h.4l1.7 .4 .5 .1 .1 .3v4.8l-.1 .2-10.9 3.5-2.7-.6-.1-.1zM139.3 139.9l4.4-1.3 5.3-1.9v4.2l-9.5 3.1M141.1 130.5l8.7 1.6M147.2 133.3v2M150.3 130.6v4.5M138.2 140.2l-1.7-.3v3.8l1.8 .4" fill="none" stroke="#231f20" stroke-width=".2"/>
<path d="M149.7 131.9l.6 .3-.7 .1 .2-.2z" fill="#231f20"/>
<path d="M131.1 128.9l7.3 1.2" fill="none" stroke="#231f20" stroke-width=".2"/>
<path d="M130.7 128.8l.6-.1-.1 .2v.2z" fill="#231f20"/>
<path d="M123.6 131.6l-4.2 1.2" fill="none" stroke="#231f20" stroke-width=".2"/>
<path d="M119 132.9l.5-.4-.1 .3 .2 .1z" fill="#231f20"/>
<path d="M130.2 129.7l-4.4 1.2" fill="none" stroke="#231f20" stroke-width=".2"/>
<path d="M130 129.6h.6l-.5 .4 .1-.2z" fill="#231f20"/>
<path d="M116.2 140.1v1.3" fill="none" stroke="#231f20" stroke-width=".2"/>
<path d="M116 141.2l.2 .1 .2-.1-.2 .6z" fill="#231f20"/>
<path d="M116.2 136.7v1.3M114.6 141.8h3.2" fill="none" stroke="#231f20" stroke-width=".2"/>
<path d="M116.2 136.2l.2 .6-.2-.1-.2 .1z" fill="#231f20"/>
<path d="M114.6 136.2h3.1M138.8 140.5v4.1" fill="none" stroke="#231f20" stroke-width=".2"/>
<path d="M156.7 137.5h5.9v3.1h-5.9z" fill="#dbe3f1"/>
<text font-size="10.6" fill="#fff" x="12.7" y="12.6">C</text>
<text font-size="4.9" fill="#fff" x="12.7" y="18.2">GENERAL PURPOSE CERAMIC CAPACITORS</text>
<g font-size="4.2" fill="#f05124">
<text x="12.4" y="32.8">ELECTRICAL SPECIFICATIONS</text>
<text x="12.4" y="87.9">TEST PARAMETERS</text>
<text x="12.4" y="128.6">VOLTAGE AND CAPACITANCE RANGE</text>
</g>
<text font-size="3.5" fill="#fff" x="21.5" y="12.6">SERIES</text>
<g font-size="3.2" fill="#231f20">
<text x="14.7" y="38.4">Y5V</text>
<text x="14.7" y="134.1">C0G (NP0) DIELECTRIC</text>
</g>
<g font-size="2.8" fill="#231f20">
<text x="16.1" y="92.8">Test parameters for Multilayer Ceramic Capacitors</text>
<text x="103" y="92.8">1KHz ± 100Hz at 1.0 ± 0.2 Vrms &lt; 10uF (10 V min.)</text>
<text x="16.1" y="96.7">- X7R, X5R and Y5V:</text>
<text x="103" y="96.7">1KHz ± 100Hz at 0.5 ± 0.1 Vrms &lt; 10uF (6.3V max.)</text>
<text x="103" y="100.6">120Hz ± 24Hz at 1.0 ± 0.1 Vrms ≥ 10uF</text>
<text x="16.1" y="106.3">Test parameters for Multilayer Ceramic Capacitors</text>
<text x="103" y="106.3">1MHz ± 100KHz at 1.0 ± 0.2 Vrms ≤ 1000pF, 25°C</text>
<text x="16.1" y="110.2">- NPO/C0G:</text>
<text x="103" y="110.2">1KHz ± 100Hz at 1.0 ± 0.2 Vrms &gt; 1000pF, 25°C</text>
</g>
<g font-size="2.5" fill="#231f20">
<text x="36.3" y="272.4">Email: sales@venkel.com</text>
<text x="73.9" y="272.4">Phone: 512.794.0081</text>
<text x="105.7" y="272.4">Toll Free: 800.950.8365</text>
<text x="142.3" y="272.4">Web: www.venkel.com</text>
<text x="209.4" y="272.6">3</text>
</g>
<g font-size="2.5" fill="#f05124">
<text x="70.6" y="272.4">|</text>
<text x="102.4" y="272.4">|</text>
<text x="139.1" y="272.4">|</text>
</g>
<text font-size="2.2" fill="#ed5526" x="20.1" y="43.1">Typical Capacitance Change vs. Temperature</text>
<g font-size="2.1" fill="#231f20">
<text x="76.6" y="38.9">Operating Temperature Range:</text>
<text x="76.6" y="41.9">-30°C to +85°C</text>
<text x="125.1" y="39">RATED</text>
<text x="137.5" y="40.6">D.F.</text>
<text x="161.3" y="40.6">EXCEPTION OF D.F.</text>
<text x="76.6" y="44.9">Temperature Coefficient:</text>
<text x="76.6" y="47.9">+22% - 82%Δ°C MAX.</text>
<text x="123.7" y="42.1">VOLTAGE</text>
<text x="126.1" y="46.7">≥50V</text>
<text x="137.4" y="46.7">≤5%</text>
<text x="145.9" y="46.7">≤9%</text>
<text x="155.1" y="46.7">0603≥0.1uF; 0805≥0.47uF; 1206≥4.7uF;</text>
<text x="76.6" y="50.9">Insulation Resistance:</text>
<text x="126.8" y="52.8">25V</text>
<text x="137.4" y="52.8">≤5%</text>
<text x="145.9" y="52.8">≤9%</text>
<text x="153.2" y="51.2">0402≥0.047uF; 0603≥0.1uF; 0805≥0.33uF;</text>
<text x="76.6" y="54.1">&gt;100 Ω-F or 10 GΩ, whichever is less</text>
<text x="76.6" y="57.1">at 25°C, VDCW. (The IR at 125°C is 10%</text>
<text x="156.2" y="58.9">0603≥2.2uF; 0805≥3.3uF; 1206≥10uF;</text>
<text x="164.5" y="54.3">≥1206≥1uF; 1210≥4.7uF</text>
<text x="76.6" y="60.1">of the value at 25°C)</text>
<text x="76.6" y="63.1">Ageing:</text>
<text x="127" y="60.4">16V</text>
<text x="137.4" y="60.4">≤9%</text>
<text x="144.6" y="60.4">≤12.5%</text>
<text x="164.9" y="62">1210≥22uF; 1812≥47uF</text>
<text x="76.6" y="66.1">7% per decade hour, typical</text>
<text x="76.6" y="69.1">Withstanding Voltage:</text>
<text x="127" y="68.1">10V</text>
<text x="136.1" y="68.1">≤12.5%</text>
<text x="145.5" y="68.1">≤16%</text>
<text x="155.7" y="66.5">0603≥2.2uF; 0805≥3.3uF; 1206≥4.7uF;</text>
<text x="165" y="69.7">1210≥10uF; 1812≥47uF</text>
<text x="76.6" y="72.1">&gt;2.5 times VDCW</text>
<text x="76.6" y="75.1">Capacitance Tolerance:</text>
<text x="126.5" y="74.2">6.3V</text>
<text x="137" y="74.2">≤16%</text>
<text x="76.6" y="78.1">M,Z</text>
<text x="16.1" y="115.9">NOTE: To ensure proper capacitance readings, the voltage level must be held constant. The HP4284 and Agilent E4980 has a “ALC” (Automatic Level Control)</text>
<text x="23.9" y="119.1">function and should be switched to the “ON” position for accurate capacitance readings.</text>
<text x="163.7" y="139.8">Values that are typically available.</text>
<text x="46.8" y="149.4">01005</text>
<text x="66.2" y="149.4">0201</text>
<text x="84.9" y="149.4">0402</text>
<text x="104" y="149.4">0504</text>
<text x="119.3" y="149.4">0603</text>
<text x="138.3" y="149.4">0805</text>
<text x="158" y="149.4">1206</text>
<text x="174.3" y="149.4">1210</text>
<text x="190.4" y="149.4">1812</text>
<text x="22.8" y="155.8">T (max)</text>
<text x="24.5" y="150.7">SIZE</text>
<text x="44.4" y="152">(± 0.0008)</text>
<text x="47.1" y="155.8">0.008</text>
<text x="63.7" y="152">(± 0.002)</text>
<text x="66.1" y="155.8">0.012</text>
<text x="82.7" y="152">(± 0.004)</text>
<text x="84.8" y="155.8">0.025</text>
<text x="101.8" y="152">(± 0.008)</text>
<text x="103.7" y="155.8">0.040</text>
<text x="117" y="152">(± 0.006)</text>
<text x="119.1" y="155.8">0.033</text>
<text x="136.1" y="152">(± 0.008)</text>
<text x="138.2" y="155.8">0.055</text>
<text x="155.5" y="152">(± 0.008)</text>
<text x="157.5" y="155.8">0.070</text>
<text x="171.9" y="152">(±0.008)</text>
<text x="173.7" y="155.8">0.075</text>
<text x="188.3" y="152">(±0.012)</text>
<text x="189.6" y="155.8">0.085</text>
<text x="22.8" y="160.1">Min E/B</text>
<text x="47.1" y="160.1">0.002</text>
<text x="65.7" y="160.1">0.002</text>
<text x="84.6" y="160.1">0.004</text>
<text x="103.8" y="160.1">0.005</text>
<text x="119" y="160.1">0.008</text>
<text x="134.4" y="160.1">0.020 ± .010</text>
<text x="153.8" y="160.1">0.020 ± .010</text>
<text x="169.8" y="160.1">0.020 ± .010</text>
<text x="186" y="160.1">0.024 ± .015</text>
<text x="19.6" y="164.9">VDCW (MAX)</text>
<text x="20.5" y="172.7">0R2</text>
<text x="20.8" y="169.1">0R1</text>
<text x="31.9" y="172.7">0.2pF</text>
<text x="32.2" y="169.1">0.1pF</text>
<text x="20.5" y="176.4">0R3</text>
<text x="31.9" y="176.4">0.3pF</text>
<text x="20.5" y="180">0R4</text>
<text x="20.5" y="183.7">0R5</text>
<text x="31.9" y="180">0.4pF</text>
<text x="31.9" y="183.7">0.5pF</text>
<text x="20.7" y="187.4">1R0</text>
<text x="20.9" y="191">1R2</text>
<text x="32.1" y="187.4">1.0pF</text>
<text x="33.7" y="191">1.2</text>
<text x="20.9" y="194.7">1R5</text>
<text x="33.7" y="194.7">1.5</text>
<text x="20.7" y="202">2R2</text>
<text x="20.9" y="198.3">1R8</text>
<text x="33.5" y="202">2.2</text>
<text x="33.7" y="198.3">1.8</text>
<text x="20.6" y="209.3">3R3</text>
<text x="20.7" y="205.6">2R7</text>
<text x="33.4" y="209.3">3.3</text>
<text x="33.5" y="205.6">2.7</text>
<text x="20.6" y="213">3R9</text>
<text x="33.4" y="213">3.9</text>
<text x="20.5" y="220.3">5R0</text>
<text x="20.6" y="216.6">4R7</text>
<text x="33.3" y="220.3">5.0</text>
<text x="33.4" y="216.6">4.7</text>
<text x="20.6" y="227.6">6R8</text>
<text x="20.6" y="223.9">5R6</text>
<text x="33.4" y="227.6">6.8</text>
<text x="33.4" y="223.9">5.6</text>
<text x="20.6" y="231.3">8R2</text>
<text x="33.4" y="231.3">8.2</text>
<text x="20.7" y="234.9">100</text>
<text x="20.9" y="238.6">120</text>
<text x="32.4" y="234.9">10pF</text>
<text x="34" y="238.6">12</text>
<text x="20.9" y="245.9">180</text>
<text x="20.9" y="242.2">150</text>
<text x="34" y="245.9">18</text>
<text x="34" y="242.2">15</text>
<text x="18" y="248.7" transform="rotate(-90 18 248.7)">&lt;------------------------------- CAPACITANCE CODE------------------------------&gt;</text>
<text x="20.7" y="249.5">220</text>
<text x="29.1" y="249.2" transform="rotate(-90 29.1 249.2)">&lt;------------------------------- CAPACITANCE VALUE------------------------------&gt;</text>
<text x="33.7" y="249.5">22</text>
<text x="186.4" y="272.5">Rev: 12/2020-B</text>
</g>
<text font-size="2.1" fill="#f05124" x="15.2" y="264.7">Note: Additional values may be available. Please contact us for more information. Due to demand and raw material fluctuations, specific values may not be available.</text>
<g font-size="2" fill="#231f20">
<text x="123.9" y="131.9">w</text>
<text x="139.2" y="130.8">L</text>
<text x="115.7" y="139.8">T</text>
</g>
<g font-size="1.8" fill="#231f20">
<text x="178.6" y="145.6">(All measurements in inches)</text>
<text x="40.1" y="164.7">6.3V</text>
<text x="46" y="164.7">16V</text>
<text x="51.3" y="164.7">25V</text>
<text x="56.6" y="164.7">50V</text>
<text x="63.3" y="164.7">25V</text>
<text x="70.8" y="164.7">50V</text>
<text x="78.5" y="164.7">25V</text>
<text x="86" y="164.7">50V</text>
<text x="93.2" y="164.7">100V</text>
<text x="101.3" y="164.7">50V</text>
<text x="108.5" y="164.7">100V</text>
<text x="116.5" y="164.7">50V</text>
<text x="123.7" y="164.7">100V</text>
<text x="131.9" y="164.7">25V</text>
<text x="139.4" y="164.7">50V</text>
<text x="146.6" y="164.7">100V</text>
<text x="154.8" y="164.7">50V</text>
<text x="162.4" y="164.7">100V</text>
<text x="170.8" y="164.7">50V</text>
<text x="178.4" y="164.7">100V</text>
<text x="186.8" y="164.7">50V</text>
<text x="194.8" y="164.7">100V</text>
</g>
<g font-size="1.6" fill="#231f20">
<text x="16.5" y="45.5">40%</text>
<text x="16.6" y="49">20%</text>
<text x="17.6" y="52.5">0%</text>
<text x="15.8" y="59.6">-40%</text>
<text x="15.9" y="56.1">-20%</text>
<text x="15.8" y="63.1">-60%</text>
<text x="15.1" y="70.2">-100%</text>
<text x="15.9" y="66.7">-80%</text>
<text x="19.8" y="71.6">-55˚C</text>
<text x="26.3" y="71.6">-25˚C</text>
<text x="33.6" y="71.6">0˚C</text>
<text x="39.7" y="71.6">25˚C</text>
<text x="46.6" y="71.6">50C</text>
<text x="52.8" y="71.6">75˚C</text>
<text x="58.8" y="71.6">100˚C</text>
<text x="65.5" y="71.6">125˚C</text>
</g>
<text font-size="1.2" fill="#231f20" x="147.6" y="134.4">E/B</text>
</svg>
